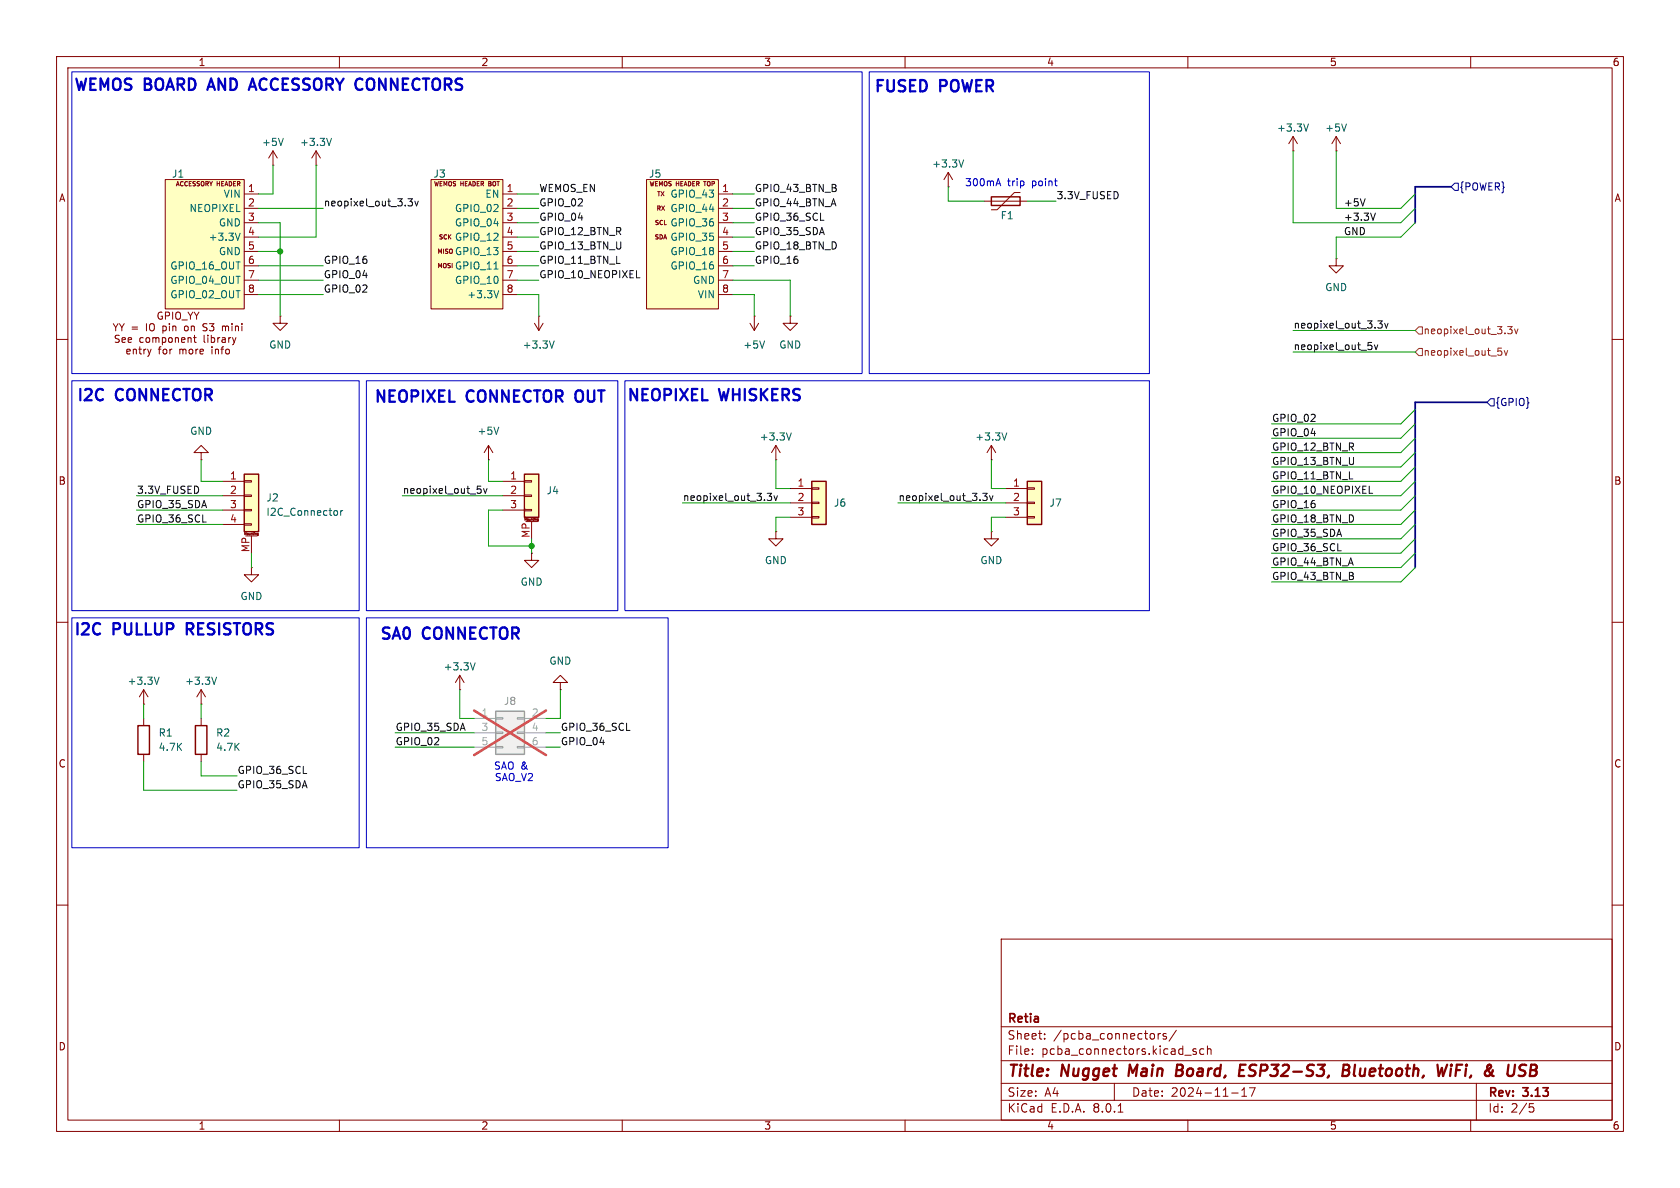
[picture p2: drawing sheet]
<svg xmlns="http://www.w3.org/2000/svg" width="297mm" height="210mm" viewBox="0 0 297 210" stroke-linecap="round" stroke-linejoin="round" font-family="sans-serif">
<g fill="none" stroke="#840000" stroke-width=".18">
<path d="M10 10h277v190h-277zM12 12h273v186h-273zM60 10v2M110 10v2M160 10v2M210 10v2M260 10v2M10 60h2M139.7 55.9v1.3h1.3l-1.3 1.2-1.3-1.2h1.3M139.7 55.9h.1M285 60h2M10 110h2"/>
<path d="M44.4 100.3v1.3h1.3l-1.3 1.3-1.2-1.3h1.2M44.4 100.3h.1M285 110h2M25.4 127v1.3M25.4 133.4v1.2M35.6 124.5h.1M35.6 121.9l-.8 1.3M35.6 121.9v2.6M35.6 127v1.3M35.6 133.4v1.2M35.6 121.9l.7 1.3M10 160h2"/>
<path d="M285 160h2M177 166h108v32h-108zM60 198v2M110 198v2M160 198v2M177 194.5h108M177 191.5h108M177 187.5h108M177 181.5h108M182.5 186.3v.1M182.5 185.5v.1M184.7 183.6v.1"/>
<path d="M184.7 182.8v.1M197 191.5v3M197.7 196.6h.8M204 182.8v.8M204.7 182.7v1M205.2 182.7l-.3 .1-.2 .2M206.2 182.8l-.4-.1-.2 .2 .1 .2 .5 .2v.3h-.6M208 182.1l-1.3 2M209.5 186.5h1.1M210 198v2M211.5 185.5l-.4-.1-.2 .2 .1 .2 .5 .2v.3h-.6M212.8 185.5l-.4-.1-.3 .3v.4l.1 .2h.6"/>
<path d="M213.5 185.5l.2-.1 .3 .1 .1 .9M213.5 184.9v1.5M217.7 193.2h1.2M219.5 193.8h.9M219.5 192.7l.5-.4v1.5M221.9 192.3l-.7 1.5M260 198v2M261 191.5v6.5M270.4 195.1h.7M270.5 195.7h.4l.3 .3-.2 .5-.5 .1"/>
</g>
<g fill="none" stroke="#840000" stroke-width=".4">
<path d="M199.7 188.2l-.2 2M208 189.2h.7M208.7 189.2l.2 .1M208.8 188.2h-.7l-.2 2 .9-.1M208.9 189.1l-.2 .1M219.1 189.2h.7M220.2 188.2h-.9l-.3 2h1M237.4 189.2h.7M237.6 188.2h.6a.49 .49 0 0 1 .4 .5 .49 .49 0 0 1-.5 .5l.3 .1a.58 .58 0 0 1-.3 .9h-.8zM239.6 188.2l-.3 1.7 .3 .3M255.8 188.2l-.7 2M256.5 188.9l-.2 1.3"/>
<path d="M256.6 188.2v.2M256.6 188.2l-.1 .1 .1 .1M256.6 188.2l.1 .1-.1 .1M257.4 189.2h.7M258.5 188.2h-.9l-.3 2M266.7 188.2l-.2 1.6 .1 .3M270.6 189.2h.6M270.7 188.2h.7a.49 .49 0 0 1 .3 .5 .49 .49 0 0 1-.5 .5l.3 .1a.58 .58 0 0 1-.3 .9h-.8z"/>
</g>
<path d="M38.3 119.7l-.4 1.3" fill="none" stroke="#006464" stroke-width=".18"/>
<path d="M24.4 128.3h2v5.1h-2zM34.5 128.3h2.1v5.1h-2.1z" fill="none" stroke="#840000" stroke-width=".25"/>
<path d="M181.6 85.1h2.5v7.6h-2.5z" fill="#ffffc2"/>
<g fill="none" stroke="#840000" stroke-width=".18">
<path d="M55.9 29.2h.1M55.9 26.7l-.8 1.2M55.9 26.7v2.5M55.9 26.7l.7 1.2M228.6 26.7h.1M228.6 24.1l-.8 1.3M228.6 24.1v2.6M228.6 24.1l.8 1.3M175.3 94v1.3h1.2l-1.2 1.2-1.3-1.2h1.3M175.3 94h.1M177.8 86.4h3.8M177.8 88.9h3.8"/>
<path d="M177.8 91.4h3.8M181.6 91.3h1.3v.3h-1.3zM181.6 88.8h1.3v.2h-1.3zM181.6 86.2h1.3v.3h-1.3zM25.4 124.5h.1M25.4 121.9l-.8 1.3M25.4 121.9v2.6M25.4 121.9l.8 1.3"/>
</g>
<path d="M181.6 85.1h2.5v7.6h-2.5z" fill="none" stroke="#840000" stroke-width=".25"/>
<path d="M58.6 24.5l-.4 1.2M231.3 21.9l-.4 1.3M28.1 119.7l-.4 1.3" fill="none" stroke="#006464" stroke-width=".18"/>
<path d="M92.7 83.8h2.5v7.6h-2.5z" fill="#ffffc2"/>
<g fill="none" stroke="#840000" stroke-width=".18">
<path d="M88.9 85.1h3.8M88.9 87.6h3.8M88.9 90.2h3.8M92.7 90h1.3v.3h-1.3zM92.7 87.5h1.3v.3h-1.3zM92.7 85h1.3v.2h-1.3zM92.8 92v-.4l.1 .3 .1-.3v.4M93 92.2h2M94 97.8v1.3h1.2l-1.2 1.2-1.3-1.2h1.3M94 97.8h.1M94 92.2v3.1M94.3 91.6v.3"/>
<path d="M94.5 91.6h.1M95 92.1h.1M95 92h.1M95 91.8v.2M95 91.8l.2-.1v.3M95 92h.2M95 91.8h.1M95.1 92.1h.1M95.2 92.1h-.1M95.2 92v.1"/>
</g>
<path d="M92.7 83.8h2.5v7.6h-2.5z" fill="none" stroke="#840000" stroke-width=".25"/>
<path d="M114.3 31.8h12.7v22.8h-12.7z" fill="#ffffc2"/>
<path d="M114.3 31.8h12.7v22.8h-12.7zM124.4 32.1h.4M127 34.3h2.5M127 36.8h2.5M127 39.4h2.5M127 41.9h2.5M127 44.5h2.5M127 47h2.5M127 49.5h2.5M127 52.1h2.5" fill="none" stroke="#840000" stroke-width=".18"/>
<path d="M87.6 125.7h5.1v7.7h-5.1z" fill="#f0f0f0"/>
<path d="M83.8 127h3.8M83.8 129.5h3.8M83.8 132.1h3.8M87.6 132h1.3v.2h-1.3zM87.6 129.4h1.3v.3h-1.3zM87.6 126.9h1.3v.2h-1.3zM91.4 132h1.3v.2h-1.3zM91.4 129.4h1.3v.3h-1.3zM91.4 126.9h1.3v.2h-1.3zM92.7 127h3.8M92.7 129.5h3.8M92.7 132.1h3.8" fill="none" stroke="#a1a1a1" stroke-width=".18"/>
<path d="M87.6 125.7h5.1v7.7h-5.1z" fill="none" stroke="#a1a1a1" stroke-width=".25"/>
<path d="M83.8 125.6l12.7 7.9M96.5 125.6l-12.7 7.9" fill="none" stroke="#e65255" stroke-width=".46"/>
<path d="M76.2 31.8h12.7v22.8h-12.7z" fill="#ffffc2"/>
<g fill="none" stroke="#840000" stroke-width=".18">
<path d="M76.2 31.8h12.7v22.8h-12.7zM88.9 34.3h2.5M88.9 36.8h2.5M88.9 39.4h2.5M88.9 41.9h2.5M88.9 44.5h2.5M88.9 47h2.5M88.9 49.5h2.5M88.9 52.1h2.5M94.5 57.2l.7 1.2M95.2 55.9h.1M95.2 55.9v2.5"/>
<path d="M96 57.2l-.8 1.2"/>
</g>
<path d="M87.3 47.6h.7M88.2 51.4l-.5 1.2M98 60.3l-.5 1.2" fill="none" stroke="#006464" stroke-width=".18"/>
<path d="M29.2 31.8h14v22.8h-14z" fill="#ffffc2"/>
<g fill="none" stroke="#840000" stroke-width=".18">
<path d="M29.2 31.8h14v22.8h-14zM43.2 34.3h2.5M43.2 36.8h2.5M43.2 39.4h2.5M48.3 29.2h.1M48.3 26.7l-.8 1.2M48.3 26.7v2.5M48.3 26.7l.7 1.2M20 57.2l.5 .7 .4-.7M21.1 57.2l.4 .7 .5-.7M21.8 59.7h.3l.1 .3-.6 .1M23.4 57.8h.9"/>
<path d="M23.4 58.2h.9M25.3 59.7h-.3l-.3 .2 .1 .6h.5M25.9 57.2v1.3M25.9 59.7h.3l.3 .2v.4l-.3 .2h-.3l-.1-.2zM26.6 57.3l.1-.1a.43 .43 0 0 1 .6 .4v.5a.42 .42 0 0 1-.4 .4 .42 .42 0 0 1-.5-.4v-.5zM27 59.8l.4-.1 .2 .2M27 59.7v.8M27.6 59.9l.1-.2h.3l.1 .8M27.6 59.9v.6M28.6 55.2a.59 .59 0 0 0-.7 .6 .59 .59 0 0 0 .7 .6l.1-.5h-.2M28.7 59.7v1.3M28.7 59.7h.4l.2 .2-.1 .6h-.5"/>
<path d="M28.8 57.7l.4-.1 .2 .3-.1 .5h-.5M28.8 57.6v1.3M29.2 55.8h.7l.1-.2-.1-.3-.7-.1v1.2M29.9 59.7h.3l.3 .2v.4l-.3 .2h-.3l-.1-.2zM29.9 57.2v.1M29.9 57.6v.9M30.5 55.2v1.2M30.6 57.6v.9M30.6 57.8l.1-.2 .3 .1 .1 .8M31 59.8l.2-.1h.3v.8M31 59.7v.8M31.2 55.2h.2a.43 .43 0 0 1 .5 .4v.4a.42 .42 0 0 1-.4 .5 .42 .42 0 0 1-.4-.5v-.4z"/>
<path d="M32.2 56.6h.9M32.6 58.2v-.3l.2-.3 .4 .2 .1 .4M33.2 55.2l.5 .6M33.7 55.8v.6M33.8 57.8l.2-.2 .3 .1 .1 .8M33.8 57.6v.9M34.1 55.2l-.4 .6M34.3 55.2l.5 .6M34.8 55.8v.6M35.2 55.2l-.4 .6M36.6 57.3l-.5-.1-.2 .3 .1 .3 .5 .2M37 57.2h.8l-.4 .5 .3 .1 .1 .4"/>
<path d="M39.3 57.8l.4-.2 .2 .2M39.3 57.6v.9M39.9 57.8l.1-.2 .3 .1 .1 .8M39.9 57.8v.7M41 57.2v.1M41 57.6v.9M41.6 57.8l.2-.2 .3 .1 .1 .8M41.6 57.6v.9M42.8 57.2v.1M42.8 57.6v.9M43.2 41.9h2.5M43.2 44.5h2.5"/>
<path d="M43.2 47h2.5M43.2 49.5h2.5M43.2 52.1h2.5M49.5 55.9v1.3h1.3l-1.3 1.2-1.2-1.2h1.2M49.5 55.9h.1M21 60.4l-.2 .1h-.4M21.6 60.3l.2 .2h.3M22.4 62.2l.6-.2v-.2l-.4-.1-.2 .2 .1 .6h.5M22.7 60.1l.6-.1-.1-.3h-.4l-.1 .2v.6h.5M23.6 61.8l.1-.1 .3 .1 .1 .8M23.6 61.7v.9M24.5 61.7h.5"/>
<path d="M24.7 61.3v1.1l.3 .2M25.4 61.7v.9M25.8 61.7l-.4 .3M26.1 61.7l.3 .9M26.4 62.6l-.3 .4M26.7 61.7l-.3 .9M28 61.7h.5M28.5 61.3l-.3 .2v1.1M28.9 61.8l.4-.1 .2 .3v.3l-.2 .3-.4-.1-.1-.2zM30 61.7v.9M30.4 61.7l-.4 .3M31.8 61.8l.4-.1 .1 .2"/>
<path d="M31.8 61.7v.9M32.3 61.9l.2-.2 .3 .1 .1 .8M32.3 61.9v.7M33.5 61.8l.3-.1 .3 .3v.3l-.3 .3-.3-.1-.1-.2zM34.6 61.7v.9M35 61.7l-.4 .3M35.4 62.2l.6-.2-.1-.2-.4-.1-.1 .2v.6h.5M37.5 61.3v.1M37.5 61.7v.9M38.1 61.8l.2-.1 .3 .1v.8M38.1 61.7v.9M39 61.7h.5"/>
<path d="M39.5 61.3l-.3 .2v1.1M40 61.8l.3-.1 .3 .3v.3l-.3 .3-.3-.1-.1-.2zM41.4 60.5l-.3 .5M35.6 80h1.2l-1.2-1.3-1.3 1.3h1.3v1.3M35.6 81.3h.1"/>
</g>
<path d="M50.1 24.5l-.4 1.2M42.5 41.2l-.5 1.3" fill="none" stroke="#006464" stroke-width=".18"/>
<path d="M43.2 83.8h2.5v10.2h-2.5z" fill="#ffffc2"/>
<g fill="none" stroke="#840000" stroke-width=".18">
<path d="M39.4 85.1h3.8M39.4 87.6h3.8M39.4 90.2h3.8M39.4 92.7h3.8M43.2 92.6h1.2v.2h-1.2zM43.2 90h1.2v.3h-1.2zM43.2 87.5h1.2v.3h-1.2zM43.2 85h1.2v.2h-1.2zM43.3 94.5v-.4l.1 .3 .1-.3v.4M43.4 94.7h2.1M44.4 94.7v3.1M44.7 94.1v.4"/>
<path d="M44.9 94.2h.1M44.9 94.1v.1M45.5 94.5v-.2h.1v.3M45.5 94.6h.1M45.5 94.5h.1M45.6 94.6h.1"/>
</g>
<path d="M43.2 83.8h2.5v10.2h-2.5z" fill="none" stroke="#840000" stroke-width=".25"/>
<path d="M59.4 90.3l.3 .2v.4l-.3 .2M60.2 90.3v.8M60.6 90.3l-.4 .2" fill="none" stroke="#006464" stroke-width=".18"/>
<path d="M143.5 85.1h2.5v7.6h-2.5z" fill="#ffffc2"/>
<g fill="none" stroke="#840000" stroke-width=".18">
<path d="M167.6 33h.1M167.6 30.5l-.7 1.3M167.6 30.5v2.5M167.6 30.5l.8 1.3M174 35.6h7.6M180.3 34h-1l-3 3.1h-1M236.2 26.7h.1M236.2 24.1l-.7 1.3M236.2 24.1v2.6M236.2 24.1l.8 1.3M132.6 57.2l.7 1.2M133.3 55.9h.1"/>
<path d="M133.3 55.9v2.5M134.1 57.2l-.8 1.2M236.2 45.7v1.3h1.3l-1.3 1.3-1.3-1.3h1.3M236.2 45.7h.1M86.4 78.7l-.8 1.3M86.4 78.7v2.6M86.4 78.7l.7 1.3M137.2 78.7l-.8 1.3M137.2 78.7v2.6M137.2 78.7l.7 1.3M175.3 78.7l-.8 1.3M175.3 78.7v2.6"/>
<path d="M175.3 78.7l.7 1.3M86.4 81.3h.1M137.2 94v1.3h1.2l-1.2 1.2-1.3-1.2h1.3M137.2 94h.1M137.2 81.3h.1M139.7 86.4h3.8M139.7 88.9h3.8M139.7 91.4h3.8M143.5 91.3h1.3v.3h-1.3zM143.5 88.8h1.3v.2h-1.3zM143.5 86.2h1.3v.3h-1.3zM175.3 81.3h.1"/>
<path d="M81.3 119.4l-.8 1.3M81.3 119.4v2.5M81.3 119.4l.7 1.3M81.3 121.9h.1M99.1 120.7h1.2l-1.2-1.3-1.3 1.3h1.3v1.2M99.1 121.9h.1"/>
</g>
<path d="M175.3 34.8h5v1.5h-5zM143.5 85.1h2.5v7.6h-2.5z" fill="none" stroke="#840000" stroke-width=".25"/>
<path d="M170.4 28.3l-.5 1.2M238 21.9l-.4 1.3M88.2 75.5l-.4 1.3M135.2 60.3l-.5 1.2M139.9 76.5l-.4 1.3M178 76.5l-.4 1.3M84 117.2l-.4 1.2" fill="none" stroke="#006464" stroke-width=".18"/>
<path d="M250.8 57.8h.7v1.3h-.7l-.6-.7zM266.5 57.7h.8l-.4 .5 .4 .1v.6l-.2 .1-.6-.1M267.7 58.2l.4 .8 .3-.8M250.2 62.2l.6-.6h.7v1.3h-.7zM264.8 61.5h.7M265 62h.3l.2 .3v.4l-.5 .1M265.9 62l.3 .8 .3-.8" fill="none" stroke="#725600" stroke-width=".18"/>
<path d="M257.2 32.4h.6v1.3h-.6l-.7-.7zM263.5 70.5h.7v1.3h-.7l-.6-.7z" fill="none" stroke="#000084" stroke-width=".18"/>
<g fill="none" stroke="#0f0f0f" stroke-width=".18">
<path d="M72.1 35.1h.8l-.4 .5 .4 .1v.6l-.2 .1-.6-.1M73.3 35.6l.3 .8 .3-.8M241.3 35.1l-.4 1.3M243.2 37.7l-.5 1.2M112.5 49.1h.6M243.6 56.7h.8l-.5 .5 .4 .1v.6l-.2 .1-.5-.1M244.8 57.1l.3 .9 .3-.9M241.9 60.5h.6M242 61h.3l.2 .3-.1 .4-.4 .1M243 61l.3 .8 .3-.8M84.4 85.9h.6M84.5 86.4h.3l.3 .3-.2 .4-.4 .1"/>
<path d="M85.5 86.4l.3 .8 .3-.8M135.6 87.2h.8l-.4 .5 .4 .1v.6l-.2 .1-.6-.1M136.8 87.6l.3 .9 .3-.9M173.7 87.2h.8l-.4 .5 .4 .1v.6l-.2 .1-.6-.1M174.9 87.6l.3 .9 .3-.9M242.1 87.2h.6"/>
</g>
<path d="M12.7 12.7h139.7v53.3h-139.7zM153.7 12.7h49.5v53.3h-49.5zM176.2 32.5h.6M176.5 31.6l.4 1.2M12.7 67.3h50.8v40.7h-50.8zM64.8 67.3h44.4v40.7h-44.4zM110.5 67.3h92.7v40.7h-92.7zM12.7 109.2h50.8v40.7h-50.8zM64.8 109.2h53.3v40.7h-53.3z" fill="none" stroke="#0000c2" stroke-width=".18"/>
<path d="M44.2 15.3h.9M44.6 13.9l.7 2M102 69.1a1.42 1.42 0 0 0 0 1.8M33 111.2h.8M33.8 110.2h-.8v2" fill="none" stroke="#0000c2" stroke-width=".4"/>
<path d="M256.5 33h-6.3v6.4M262.9 71.1h-12.7v29.2" fill="none" stroke="#000084" stroke-width=".3"/>
<g fill="none" stroke="#009600" stroke-width=".18">
<path d="M45.7 39.4h3.8v16.5M45.7 36.8h11.4M48.3 29.2v5.1h-2.6M55.9 29.2v12.7h-10.2M91.4 39.4h3.8M91.4 36.8h3.8M91.4 34.3h3.8M129.5 39.4h3.8M129.5 36.8h3.8M129.5 34.3h3.8M167.6 33v2.6h6.4M181.6 35.6h5.1"/>
<path d="M228.6 26.7v12.7h19l2.6-2.6M236.2 26.7v10.1h11.4l2.6-2.5M250.2 39.4l-2.6 2.5h-11.4v3.8M45.7 47h11.4M45.7 44.5h3.8M45.7 52.1h11.4M45.7 49.5h11.4M91.4 47h3.8M91.4 41.9h3.8M91.4 44.5h3.8M91.4 52.1h3.8v3.8M91.4 49.5h3.8"/>
<path d="M129.5 47h3.8M129.5 41.9h3.8M129.5 44.5h3.8M129.5 52.1h3.8v3.8M129.5 49.5h10.2v6.4M228.6 58.4h21.6M228.6 62.2h21.6M250.2 72.4l-2.6 2.5h-22.8M250.2 77.5l-2.6 2.5h-22.8M250.2 74.9l-2.6 2.6h-22.8M24.1 90.2h15.3M24.1 87.6h15.3"/>
<path d="M24.1 92.7h15.3M35.6 81.3v3.8h3.8M44.4 97.8v2.5M71.1 87.6h17.8M86.4 81.3v3.8h2.5M88.9 90.2h-2.5v6.3h7.6M94 95.3v2.5M120.6 88.9h19.1M137.2 81.3v5.1h2.5M139.7 91.4h-2.5v2.6M158.7 88.9h19.1M175.3 81.3v5.1h2.5"/>
<path d="M177.8 91.4h-2.5v2.6M250.2 87.6l-2.6 2.6h-22.8M250.2 92.7l-2.6 2.6h-22.8M250.2 80l-2.6 2.6h-22.8M250.2 85.1l-2.6 2.5h-22.8M250.2 90.2l-2.6 2.5h-22.8M250.2 82.6l-2.6 2.5h-22.8M250.2 95.3l-2.6 2.5h-22.8M250.2 97.8l-2.6 2.5h-22.8M250.2 100.3l-2.6 2.6h-22.8M25.4 134.6v5.1h16.5M25.4 124.5v2.5"/>
<path d="M35.6 124.5v2.5M35.6 134.6v2.6h6.3M69.8 132.1h14M69.8 129.5h14M81.3 121.9v5.1h2.5M96.5 132.1h2.6M96.5 129.5h2.6M99.1 121.9v5.1h-2.6"/>
</g>
<g fill="#009600" stroke="#009600" stroke-width=".18">
<circle cx="94" cy="96.5" r=".46"/>
<circle cx="49.5" cy="44.5" r=".46"/>
</g>
<g font-size="2.8" fill="#0000c2">
<text x="13" y="16.6">WEMOS BOARD AND</text>
<text x="45.9" y="16.6">ACCESSORY CONNECTORS</text>
<text x="154.4" y="16.8">FUSED</text>
<text x="166.3" y="16.8">POWER</text>
<text x="13.5" y="71.5">I2C</text>
<text x="20.6" y="71.5">CONNECTOR</text>
<text x="66" y="71.7">NEOPIXEL</text>
<text x="82.6" y="71.7">CONNECTOR</text>
<text x="102.7" y="71.7">OUT</text>
<text x="110.7" y="71.5">NEOPIXEL</text>
<text x="127.4" y="71.5">WHISKERS</text>
<text x="13" y="112.9">I2C</text>
<text x="20.1" y="112.9">PULLUP</text>
<text x="33.9" y="112.9">RESISTORS</text>
<text x="67.1" y="113.6">SA0</text>
<text x="74.9" y="113.6">CONNECTOR</text>
</g>
<g font-size="2.8" fill="#840000">
<text x="178" y="190.9">Title:</text>
<text x="187.7" y="190.9">Nugget</text>
<text x="200.4" y="190.9">Main</text>
<text x="209.5" y="190.9">Board,</text>
<text x="221.5" y="190.9">ESP32-S3,</text>
<text x="240.6" y="190.9">Bluetooth,</text>
<text x="258.1" y="190.9">WiFi,</text>
<text x="267.3" y="190.9">&amp;</text>
</g>
<g font-size="2.1" fill="#840000">
<text x="178" y="184">Sheet:</text>
<text x="178" y="181.2">Retia</text>
<text x="186.2" y="184">/pcba_connectors/</text>
<text x="178" y="186.7">File:</text>
<text x="184.1" y="186.7">pcba_connectors.kicad_sch</text>
<text x="178" y="196.9">KiCad</text>
<text x="178" y="194.1">Size:</text>
<text x="184.7" y="194.1">A4</text>
<text x="185.7" y="196.9">E.D.A.</text>
<text x="193.3" y="196.9">8.0.1</text>
<text x="200" y="194.1">Date:</text>
<text x="207" y="194.1">2024-11-17</text>
<text x="263" y="194.3">Rev:</text>
<text x="263" y="196.9">Id:</text>
<text x="267.1" y="196.9">2/5</text>
<text x="269.4" y="194.3">3.13</text>
</g>
<g font-size="1.8" fill="#840000">
<text x="35" y="11.9">1</text>
<text x="85" y="11.9">2</text>
<text x="135" y="11.9">3</text>
<text x="185" y="11.9">4</text>
<text x="235" y="11.9">5</text>
<text x="285" y="11.9">6</text>
<text x="10.3" y="35.9">A</text>
<text x="285.3" y="35.9">A</text>
<text x="19.2" y="59.8">S3</text>
<text x="32.5" y="59.8">component</text>
<text x="10.3" y="85.9">B</text>
<text x="285.3" y="85.9">B</text>
<text x="10.3" y="135.9">C</text>
<text x="285.3" y="135.9">C</text>
<text x="10.3" y="185.9">D</text>
<text x="285.3" y="185.9">D</text>
<text x="35" y="199.9">1</text>
<text x="85" y="199.9">2</text>
<text x="135" y="199.9">3</text>
<text x="185" y="199.9">4</text>
<text x="235" y="199.9">5</text>
<text x="285" y="199.9">6</text>
</g>
<g font-size="1.8" fill="#006464">
<text x="225.7" y="23.5">+3.3V</text>
<text x="234.2" y="23.5">+5V</text>
<text x="46.2" y="26">+5V</text>
<text x="52.9" y="26">+3.3V</text>
<text x="164.7" y="29.8">+3.3V</text>
<text x="30.3" y="31.6">J1</text>
<text x="39.4" y="35.2">VIN</text>
<text x="76.5" y="31.6">J3</text>
<text x="85.7" y="35.2">EN</text>
<text x="114.6" y="31.6">J5</text>
<text x="118.4" y="35.2">GPIO_43</text>
<text x="33.4" y="37.7">NEOPIXEL</text>
<text x="38.6" y="40.2">GND</text>
<text x="80.3" y="37.7">GPIO_02</text>
<text x="80.3" y="40.2">GPIO_04</text>
<text x="118.4" y="37.7">GPIO_44</text>
<text x="118.4" y="40.2">GPIO_36</text>
<text x="176.8" y="39">F1</text>
<text x="30" y="47.9">GPIO_16_OUT</text>
<text x="36.8" y="42.8">+3.3V</text>
<text x="38.6" y="45.3">GND</text>
<text x="80.3" y="42.8">GPIO_12</text>
<text x="80.3" y="45.3">GPIO_13</text>
<text x="80.3" y="47.9">GPIO_11</text>
<text x="118.4" y="42.8">GPIO_35</text>
<text x="118.4" y="45.3">GPIO_18</text>
<text x="118.4" y="47.9">GPIO_16</text>
<text x="30" y="50.4">GPIO_04_OUT</text>
<text x="30" y="52.9">GPIO_02_OUT</text>
<text x="80.3" y="50.4">GPIO_10</text>
<text x="82.5" y="52.9">+3.3V</text>
<text x="122.4" y="50.4">GND</text>
<text x="123.3" y="52.9">VIN</text>
<text x="234.2" y="51.7">GND</text>
<text x="47.5" y="61.8">GND</text>
<text x="92.3" y="61.8">+3.3V</text>
<text x="131.3" y="61.8">+5V</text>
<text x="137.7" y="61.8">GND</text>
<text x="33.5" y="77.1">GND</text>
<text x="84.3" y="77.1">+5V</text>
<text x="134.2" y="78.1">+3.3V</text>
<text x="172.3" y="78.1">+3.3V</text>
<text x="47" y="88.8">J2</text>
<text x="96.5" y="87.6">J4</text>
<text x="147.3" y="89.8">J6</text>
<text x="185.4" y="89.8">J7</text>
<text x="47" y="91.4">I2C_Connector</text>
<text x="135.1" y="99.9">GND</text>
<text x="173.2" y="99.9">GND</text>
<text x="42.4" y="106.3">GND</text>
<text x="91.9" y="103.7">GND</text>
<text x="78.3" y="118.7">+3.3V</text>
<text x="97" y="117.7">GND</text>
<text x="22.5" y="121.3">+3.3V</text>
<text x="32.6" y="121.3">+3.3V</text>
<text x="27.9" y="130.4">R1</text>
<text x="38.1" y="130.4">R2</text>
<text x="27.9" y="132.9">4.7K</text>
<text x="38.1" y="132.9">4.7K</text>
</g>
<g font-size="1.8" fill="#a90000">
<text x="43.7" y="34">1</text>
<text x="89.5" y="34">1</text>
<text x="127.6" y="34">1</text>
<text x="43.7" y="36.6">2</text>
<text x="43.7" y="39.1">3</text>
<text x="43.7" y="41.7">4</text>
<text x="89.5" y="36.6">2</text>
<text x="89.5" y="39.1">3</text>
<text x="89.5" y="41.7">4</text>
<text x="127.6" y="36.6">2</text>
<text x="127.6" y="39.1">3</text>
<text x="127.6" y="41.7">4</text>
<text x="43.7" y="44.2">5</text>
<text x="43.7" y="46.7">6</text>
<text x="89.5" y="44.2">5</text>
<text x="89.5" y="46.7">6</text>
<text x="127.6" y="44.2">5</text>
<text x="127.6" y="46.7">6</text>
<text x="43.7" y="49.3">7</text>
<text x="43.7" y="51.8">8</text>
<text x="89.5" y="49.3">7</text>
<text x="89.5" y="51.8">8</text>
<text x="127.6" y="49.3">7</text>
<text x="127.6" y="51.8">8</text>
<text x="40.6" y="84.8">1</text>
<text x="40.6" y="87.4">2</text>
<text x="40.6" y="89.9">3</text>
<text x="90.1" y="84.8">1</text>
<text x="90.1" y="87.4">2</text>
<text x="90.1" y="89.9">3</text>
<text x="140.9" y="86.1">1</text>
<text x="140.9" y="88.6">2</text>
<text x="179" y="86.1">1</text>
<text x="179" y="88.6">2</text>
<text x="40.6" y="92.5">4</text>
<text x="93.7" y="95.2" transform="rotate(-90 93.7 95.2)">MP</text>
<text x="140.9" y="91.2">3</text>
<text x="179" y="91.2">3</text>
<text x="44.2" y="97.7" transform="rotate(-90 44.2 97.7)">MP</text>
</g>
<g font-size="1.8" fill="#0f0f0f">
<text x="95.2" y="34">WEMOS_EN</text>
<text x="133.3" y="34">GPIO_43_BTN_B</text>
<text x="186.7" y="35.3">3.3V_FUSED</text>
<text x="57.1" y="36.6">neopixel_out_3.3v</text>
<text x="95.2" y="36.6">GPIO_02</text>
<text x="95.2" y="39.1">GPIO_04</text>
<text x="95.2" y="41.6">GPIO_12_BTN_R</text>
<text x="133.3" y="39.1">GPIO_36_SCL</text>
<text x="133.3" y="41.6">GPIO_35_SDA</text>
<text x="133.3" y="36.6">GPIO_44_BTN_A</text>
<text x="237.5" y="41.6">GND</text>
<text x="237.5" y="39.1">+3.3V</text>
<text x="237.5" y="36.6">+5V</text>
<text x="57.1" y="46.7">GPIO_16</text>
<text x="95.2" y="46.7">GPIO_11_BTN_L</text>
<text x="95.2" y="44.2">GPIO_13_BTN_U</text>
<text x="133.3" y="44.2">GPIO_18_BTN_D</text>
<text x="133.3" y="46.7">GPIO_16</text>
<text x="57.1" y="49.3">GPIO_04</text>
<text x="57.1" y="51.8">GPIO_02</text>
<text x="95.2" y="49.3">GPIO_10_NEOPIXEL</text>
<text x="228.6" y="58.2">neopixel_out_3.3v</text>
<text x="228.6" y="62">neopixel_out_5v</text>
<text x="224.8" y="74.7">GPIO_02</text>
<text x="224.8" y="77.2">GPIO_04</text>
<text x="224.8" y="79.7">GPIO_12_BTN_R</text>
<text x="224.8" y="82.3">GPIO_13_BTN_U</text>
<text x="24.1" y="89.9">GPIO_35_SDA</text>
<text x="24.1" y="87.4">3.3V_FUSED</text>
<text x="71.1" y="87.4">neopixel_out_5v</text>
<text x="120.6" y="88.6">neopixel_out_3.3v</text>
<text x="158.7" y="88.6">neopixel_out_3.3v</text>
<text x="224.8" y="89.9">GPIO_16</text>
<text x="224.8" y="87.4">GPIO_10_NEOPIXEL</text>
<text x="224.8" y="84.8">GPIO_11_BTN_L</text>
<text x="24.1" y="92.4">GPIO_36_SCL</text>
<text x="224.8" y="95">GPIO_35_SDA</text>
<text x="224.8" y="92.4">GPIO_18_BTN_D</text>
<text x="224.8" y="97.5">GPIO_36_SCL</text>
<text x="224.8" y="100.1">GPIO_44_BTN_A</text>
<text x="224.8" y="102.6">GPIO_43_BTN_B</text>
<text x="69.8" y="131.8">GPIO_02</text>
<text x="69.8" y="129.3">GPIO_35_SDA</text>
<text x="99.1" y="131.8">GPIO_04</text>
<text x="99.1" y="129.3">GPIO_36_SCL</text>
<text x="41.9" y="136.9">GPIO_36_SCL</text>
<text x="41.9" y="139.4">GPIO_35_SDA</text>
</g>
<g font-size="1.8" fill="#0000c2">
<text x="170.5" y="33.1">300mA</text>
<text x="178.1" y="33.1">trip</text>
<text x="182.5" y="33.1">point</text>
<text x="87.2" y="136.2">SAO &amp;</text>
<text x="87.4" y="138.3">SAO_V2</text>
</g>
<g font-size="1.8" fill="#000084">
<text x="257.9" y="33.9">{POWER}</text>
<text x="264.3" y="72">{GPIO}</text>
</g>
<g font-size="1.8" fill="#725600">
<text x="251.6" y="59.3">neopixel_out_3.3v</text>
<text x="251.6" y="63.1">neopixel_out_5v</text>
</g>
<text font-size="1.8" fill="#989898" x="89" y="124.8">J8</text>
<g font-size="1.8" fill="#aaa">
<text x="85" y="126.7">1</text>
<text x="85" y="129.3">3</text>
<text x="85" y="131.8">5</text>
<text x="93.9" y="126.7">2</text>
<text x="93.9" y="129.3">4</text>
<text x="93.9" y="131.8">6</text>
</g>
<g font-size="1.1" fill="#840000">
<text x="30.9" y="33.1">ACCESSORY</text>
<text x="38.4" y="33.1">HEADER</text>
<text x="76.6" y="33.1">WEMOS HEADER</text>
<text x="86.7" y="33.1">BOT</text>
<text x="114.7" y="33.1">WEMOS HEADER</text>
<text x="116" y="34.9">TX</text>
<text x="124.8" y="33.1">TOP</text>
<text x="115.6" y="40">SCL</text>
<text x="115.9" y="37.4">RX</text>
<text x="77.2" y="45.1">MISO</text>
<text x="77.2" y="47.6">MOSI</text>
<text x="77.5" y="42.5">SCK</text>
<text x="115.6" y="42.5">SDA</text>
</g>
<g font-size=".5" fill="#840000">
<text x="43" y="94.8">Mounting</text>
<text x="92.5" y="92.2">Mounting</text>
</g>
</svg>
